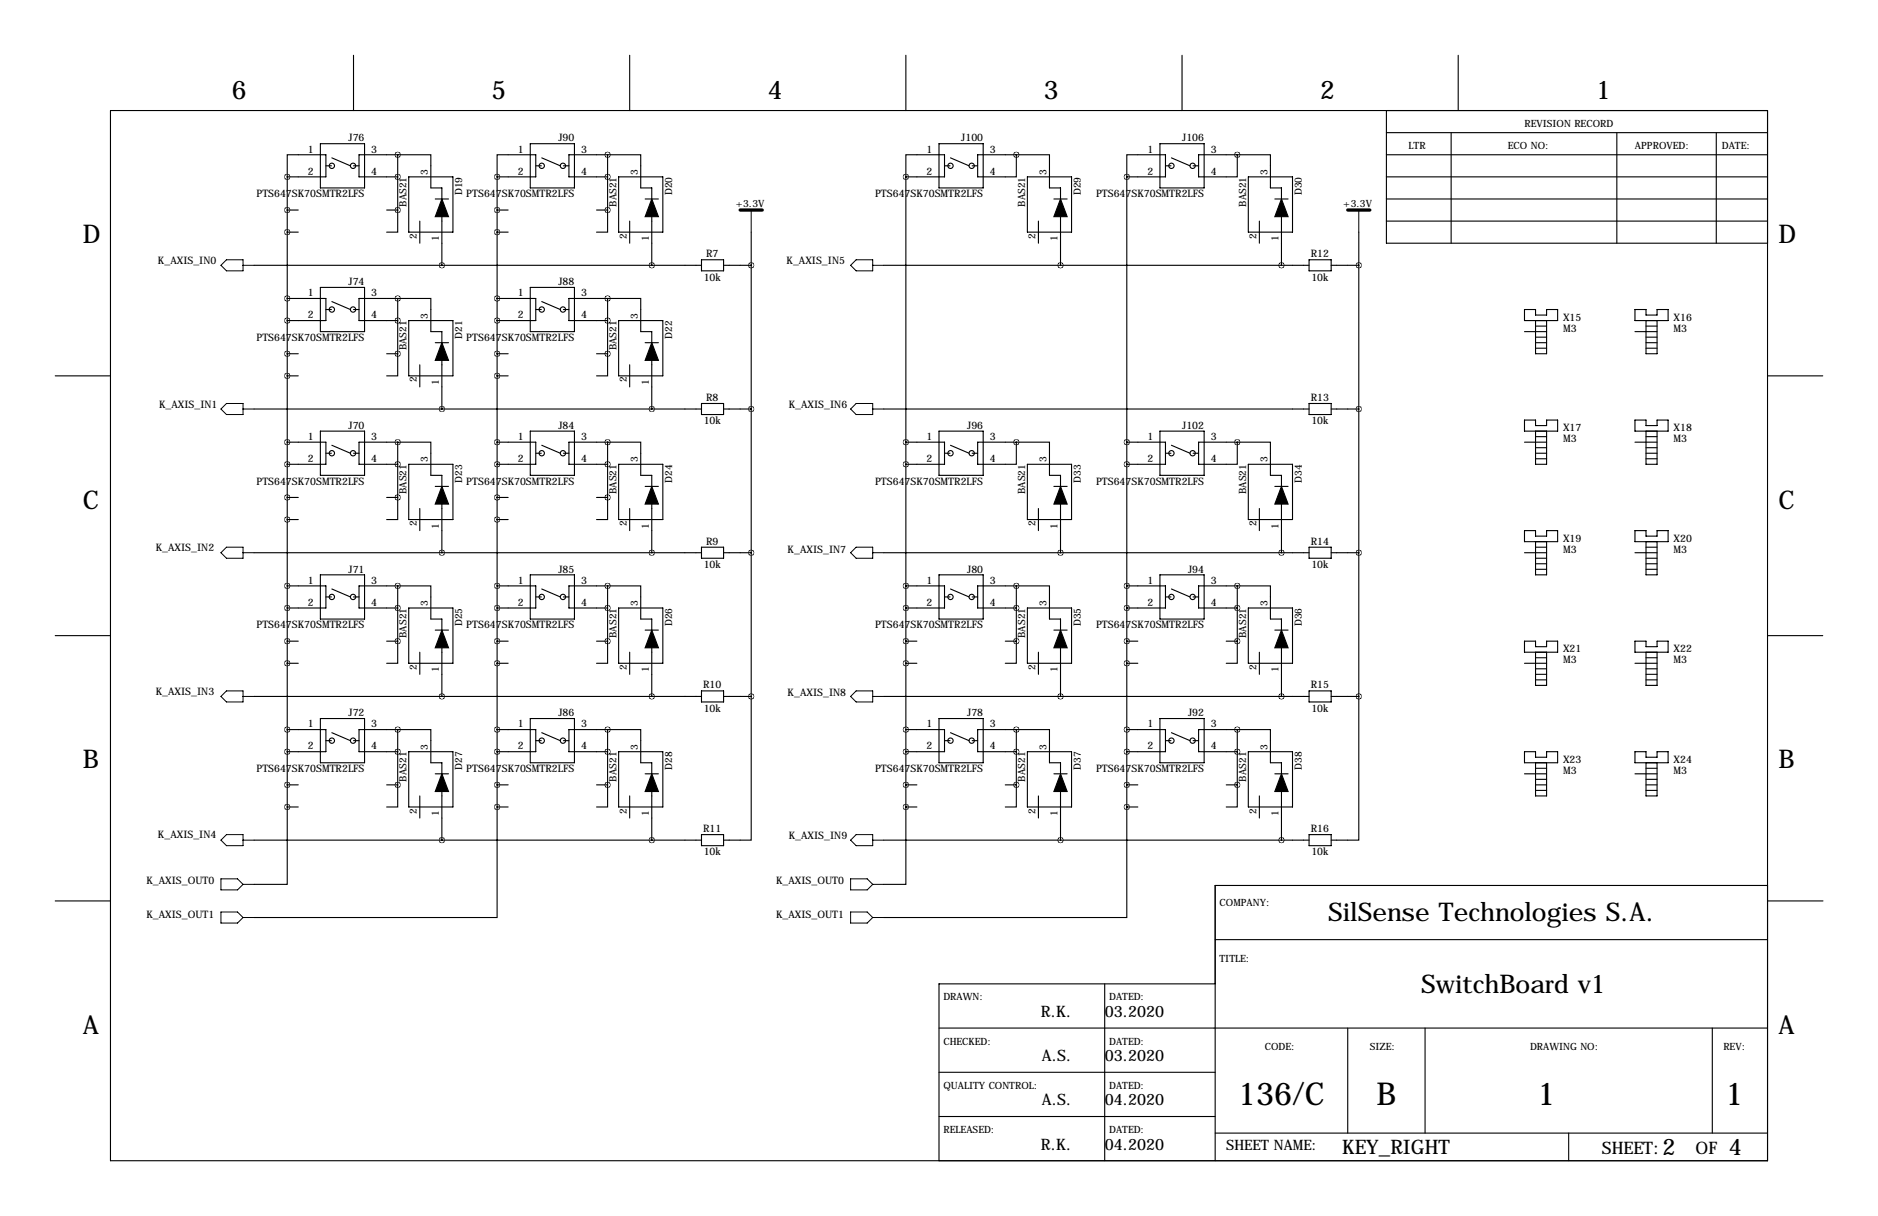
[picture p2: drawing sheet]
<svg xmlns="http://www.w3.org/2000/svg" width="432mm" height="279mm" viewBox="0 0 432 279" stroke-linecap="round" stroke-linejoin="round" font-family="sans-serif">
<g fill="none" stroke="#000" stroke-width=".25">
<path d="M81.3 12.7v12.7M144.8 12.7v12.7M208.3 12.7v12.7M271.8 12.7v12.7M335.3 12.7v12.7M25.4 25.4h381v241.3h-381zM66 35.6h8.9v5h-8.9zM73.7 33h10.1v10.2h-10.1zM74.9 38.1h1.3M76.3 36.3l4.3 1.8M81.3 38.1h1.2M91.4 35.6h7.7v7.6h2.5v2.5"/>
<path d="M91.4 35.6h-8.9v5h8.9M91.4 35.6v12.7M114.3 35.6h8.9v5h-8.9zM121.9 33h10.2v10.2h-10.2zM123.2 38.1h1.3M124.6 36.3l4.2 1.8M129.5 38.1h1.3M139.7 35.6h7.6v7.6h2.6v2.5M139.7 35.6h-8.9v5h8.9M139.7 35.6v12.7M208.3 35.6h8.9v5h-8.9zM215.9 33h10.2v10.2h-10.2z"/>
<path d="M217.2 38.1h1.2M218.5 36.3l4.3 1.8M223.5 38.1h1.3M224.8 35.6h8.9v5h-8.9zM233.7 35.6h7.6v7.6h2.5v2.5M259.1 35.6h8.9v5h-8.9zM266.7 33h10.2v10.2h-10.2zM268 38.1h1.2M269.3 36.3l4.3 1.8M274.3 38.1h1.3M275.6 35.6h8.9v5h-8.9zM284.5 35.6h7.6v7.6h2.5v2.5"/>
<path d="M318.8 30.5h87.6M318.8 35.6h87.6M318.8 25.4v30.5h87.6M333.7 30.5v25.4M371.8 30.5v25.4M394.6 30.5v25.4M66 53.3h2.6M66 48.3h2.6M66 40.6v144.8M88.9 48.3h2.5M91.4 48.3v5h-2.5M94 40.6h10.1v12.7h-10.1z"/>
<path d="M96.5 50.8v5.1M100.1 45.7h3M101.6 49.8v11.2M114.3 53.3h2.5M114.3 48.3h2.5M114.3 40.6v144.8M137.2 48.3h2.5M139.7 48.3v5h-2.5M142.2 40.6h10.2v12.7h-10.2zM144.8 50.8v5.1M148.3 45.7h3.1M149.9 49.8v11.2"/>
<path d="M161.3 59.7h5.1v2.5h-5.1zM172.7 53.3v106.7M208.3 40.6v144.8M236.2 40.6h10.2v12.7h-10.2zM238.8 50.8v5.1M242.3 45.7h3.1M243.8 49.8v11.2M259.1 40.6v144.8M287 40.6h10.2v12.7h-10.2zM289.6 50.8v5.1M293.1 45.7h3.1M294.6 49.8v11.2"/>
<path d="M301 59.7h5.1v2.5h-5.1zM312.4 53.3v106.7M318.8 45.7h87.6M318.8 50.8h87.6M318.8 40.6h87.6M58.4 61h102.9M66 68.6h8.9v5.1h-8.9M73.7 66h10.1v10.2h-10.1zM74.9 71.1h1.3M76.3 69.3l4.3 1.8M81.3 71.1h1.2M91.4 68.6h7.7v7.6h2.5v2.5"/>
<path d="M91.4 68.6h-8.9v5.1h8.9M91.4 68.6v12.7M94 73.7h10.1v12.7h-10.1zM100.1 78.7h3M114.3 68.6h8.9v5.1h-8.9M121.9 66h10.2v10.2h-10.2zM123.2 71.1h1.3M124.6 69.3l4.2 1.8M129.5 71.1h1.3M139.7 68.6h7.6v7.6h2.6v2.5M139.7 68.6h-8.9v5.1h8.9M139.7 68.6v12.7"/>
<path d="M142.2 73.7h10.2v12.7h-10.2zM148.3 78.7h3.1M166.4 61h6.3M203.2 61h97.8M306.1 61h6.3M350.5 76.2h5.1M350.5 71.1h2.6v1.3h2.5v-1.3h2.5v2.6h-7.6zM353.1 73.7v7.6h2.5v-7.6M353.1 77.5h2.5M353.1 74.9h2.5M353.1 78.7h2.5M375.9 76.2h5.1"/>
<path d="M375.9 71.1h2.6v1.3h2.5v-1.3h2.5v2.6h-7.6zM378.5 73.7v7.6h2.5v-7.6M378.5 77.5h2.5M378.5 74.9h2.5M378.5 78.7h2.5M12.7 86.4h12.7M58.4 94h102.9M66 86.4h2.6M66 81.3h2.6M73.7 99.1h10.1v10.1h-10.1zM88.9 81.3h2.5M91.4 81.3v5.1h-2.5"/>
<path d="M96.5 83.8v5.1M101.6 82.8v11.2M114.3 86.4h2.5M114.3 81.3h2.5M121.9 99.1h10.2v10.1h-10.2zM137.2 81.3h2.5M139.7 81.3v5.1h-2.5M144.8 83.8v5.1M149.9 82.8v11.2M161.3 92.7h5.1v2.5h-5.1zM166.4 94h6.3M203.2 94h97.8"/>
<path d="M215.9 99.1h10.2v10.1h-10.2zM266.7 99.1h10.2v10.1h-10.2zM301 92.7h5.1v2.5h-5.1zM306.1 94h6.3M350.5 96.5h2.6v1.3h2.5v-1.3h2.5v2.6h-7.6zM353.1 99.1v7.6h2.5v-7.6M353.1 80h2.5M375.9 96.5h2.6v1.3h2.5v-1.3h2.5v2.6h-7.6zM378.5 99.1v7.6h2.5v-7.6M378.5 80h2.5M406.4 86.4h12.7M66 101.6h8.9v5.1h-8.9"/>
<path d="M66 119.4h2.6M66 114.3h2.6M74.9 104.1h1.3M76.3 102.3l4.3 1.8M81.3 104.1h1.2M88.9 114.3h2.5M91.4 101.6h7.7v7.6h2.5v2.6M91.4 114.3v5.1h-2.5M91.4 101.6h-8.9v5.1h8.9M91.4 101.6v12.7M94 106.7h10.1v12.7h-10.1zM96.5 116.8v5.1"/>
<path d="M100.1 111.8h3M101.6 115.8v11.2M114.3 101.6h8.9v5.1h-8.9M114.3 119.4h2.5M114.3 114.3h2.5M123.2 104.1h1.3M124.6 102.3l4.2 1.8M129.5 104.1h1.3M137.2 114.3h2.5M139.7 101.6h7.6v7.6h2.6v2.6M139.7 114.3v5.1h-2.5M139.7 101.6h-8.9v5.1h8.9"/>
<path d="M139.7 101.6v12.7M142.2 106.7h10.2v12.7h-10.2zM144.8 116.8v5.1M148.3 111.8h3.1M149.9 115.8v11.2M208.3 101.6h8.9v5.1h-8.9M217.2 104.1h1.2M218.5 102.3l4.3 1.8M223.5 104.1h1.3M224.8 101.6h8.9v5.1h-8.9zM233.7 101.6h7.6v7.6h2.5v2.6M236.2 106.7h10.2v12.7h-10.2z"/>
<path d="M238.8 116.8v5.1M242.3 111.8h3.1M243.8 115.8v11.2M259.1 101.6h8.9v5.1h-8.9M268 104.1h1.2M269.3 102.3l4.3 1.8M274.3 104.1h1.3M275.6 101.6h8.9v5.1h-8.9zM284.5 101.6h7.6v7.6h2.5v2.6M287 106.7h10.2v12.7h-10.2zM289.6 116.8v5.1M293.1 111.8h3.1"/>
<path d="M294.6 115.8v11.2M350.5 101.6h5.1M353.1 104.1h2.5M353.1 102.9h2.5M353.1 100.3h2.5M353.1 105.4h2.5M375.9 101.6h5.1M378.5 104.1h2.5M378.5 102.9h2.5M378.5 100.3h2.5M378.5 105.4h2.5M58.4 127h102.9"/>
<path d="M66 134.6h8.9v5.1h-8.9M73.7 132.1h10.1v10.1h-10.1zM74.9 137.2h1.3M76.3 135.3l4.3 1.9M81.3 137.2h1.2M91.4 134.6h7.7v7.6h2.5v2.6M91.4 134.6h-8.9v5.1h8.9M91.4 134.6v12.7M94 139.7h10.1v12.7h-10.1zM114.3 134.6h8.9v5.1h-8.9M121.9 132.1h10.2v10.1h-10.2zM123.2 137.2h1.3"/>
<path d="M124.6 135.3l4.2 1.9M129.5 137.2h1.3M139.7 134.6h7.6v7.6h2.6v2.6M139.7 134.6h-8.9v5.1h8.9M139.7 134.6v12.7M142.2 139.7h10.2v12.7h-10.2zM161.3 125.7h5.1v2.6h-5.1zM166.4 127h6.3M203.2 127h97.8M208.3 134.6h8.9v5.1h-8.9M215.9 132.1h10.2v10.1h-10.2zM217.2 137.2h1.2"/>
<path d="M218.5 135.3l4.3 1.9M223.5 137.2h1.3M233.7 134.6h7.6v7.6h2.5v2.6M233.7 134.6h-8.9v5.1h8.9M233.7 134.6v12.7M236.2 139.7h10.2v12.7h-10.2zM259.1 134.6h8.9v5.1h-8.9M266.7 132.1h10.2v10.1h-10.2zM268 137.2h1.2M269.3 135.3l4.3 1.9M274.3 137.2h1.3M284.5 134.6h7.6v7.6h2.5v2.6"/>
<path d="M284.5 134.6h-8.9v5.1h8.9M284.5 134.6v12.7M287 139.7h10.2v12.7h-10.2zM301 125.7h5.1v2.6h-5.1zM306.1 127h6.3M350.5 121.9h2.6v1.3h2.5v-1.3h2.5v2.6h-7.6zM350.5 127h5.1M353.1 124.5v7.6h2.5v-7.6M353.1 128.3h2.5M353.1 125.7h2.5M353.1 129.5h2.5M353.1 130.8h2.5"/>
<path d="M375.9 121.9h2.6v1.3h2.5v-1.3h2.5v2.6h-7.6zM375.9 127h5.1M378.5 124.5v7.6h2.5v-7.6M378.5 128.3h2.5M378.5 125.7h2.5M378.5 129.5h2.5M378.5 130.8h2.5M12.7 146h12.7M66 152.4h2.6M66 147.3h2.6M88.9 147.3h2.5M91.4 147.3v5.1h-2.5"/>
<path d="M96.5 149.9v5M100.1 144.8h3M101.6 148.8v11.2M114.3 152.4h2.5M114.3 147.3h2.5M137.2 147.3h2.5M139.7 147.3v5.1h-2.5M144.8 149.9v5M148.3 144.8h3.1M149.9 148.8v11.2M161.3 158.8h5.1v2.5h-5.1zM208.3 152.4h2.5"/>
<path d="M208.3 147.3h2.5M231.1 147.3h2.6M233.7 147.3v5.1h-2.6M238.8 149.9v5M242.3 144.8h3.1M243.8 148.8v11.2M259.1 152.4h2.5M259.1 147.3h2.5M281.9 147.3h2.6M284.5 147.3v5.1h-2.6M289.6 149.9v5M293.1 144.8h3.1"/>
<path d="M294.6 148.8v11.2M301 158.8h5.1v2.5h-5.1zM350.5 147.3h2.6v1.3h2.5v-1.3h2.5v2.6h-7.6zM350.5 152.4h5.1M353.1 149.9v7.6h2.5v-7.6M353.1 153.7h2.5M353.1 151.1h2.5M353.1 154.9h2.5M353.1 156.2h2.5M375.9 147.3h2.6v1.3h2.5v-1.3h2.5v2.6h-7.6zM375.9 152.4h5.1M378.5 149.9v7.6h2.5v-7.6"/>
<path d="M378.5 153.7h2.5M378.5 151.1h2.5M378.5 154.9h2.5M378.5 156.2h2.5M406.4 146h12.7M58.4 160h102.9M66 167.6h8.9v5.1h-8.9M73.7 165.1h10.1v10.2h-10.1zM74.9 170.2h1.3M76.3 168.4l4.3 1.8M81.3 170.2h1.2M91.4 167.6h7.7v7.7h2.5v2.5"/>
<path d="M91.4 167.6h-8.9v5.1h8.9M91.4 167.6v12.7M94 172.7h10.1v12.7h-10.1zM100.1 177.8h3M114.3 167.6h8.9v5.1h-8.9M121.9 165.1h10.2v10.2h-10.2zM123.2 170.2h1.3M124.6 168.4l4.2 1.8M129.5 170.2h1.3M139.7 167.6h7.6v7.7h2.6v2.5M139.7 167.6h-8.9v5.1h8.9M139.7 167.6v12.7"/>
<path d="M142.2 172.7h10.2v12.7h-10.2zM148.3 177.8h3.1M166.4 160h6.3M172.7 160v33h-6.3M203.2 160h97.8M208.3 167.6h8.9v5.1h-8.9M215.9 165.1h10.2v10.2h-10.2zM217.2 170.2h1.2M218.5 168.4l4.3 1.8M223.5 170.2h1.3M233.7 167.6h7.6v7.7h2.5v2.5M233.7 167.6h-8.9v5.1h8.9"/>
<path d="M233.7 167.6v12.7M236.2 172.7h10.2v12.7h-10.2zM242.3 177.8h3.1M259.1 167.6h8.9v5.1h-8.9M266.7 165.1h10.2v10.2h-10.2zM268 170.2h1.2M269.3 168.4l4.3 1.8M274.3 170.2h1.3M284.5 167.6h7.6v7.7h2.5v2.5M284.5 167.6h-8.9v5.1h8.9M284.5 167.6v12.7M287 172.7h10.2v12.7h-10.2z"/>
<path d="M293.1 177.8h3.1M306.1 160h6.3M312.4 160v33h-6.3M350.5 172.7h2.6v1.3h2.5v-1.3h2.5v2.6h-7.6zM350.5 177.8h5.1M353.1 175.3v7.6h2.5v-7.6M353.1 179.1h2.5M353.1 176.5h2.5M375.9 172.7h2.6v1.3h2.5v-1.3h2.5v2.6h-7.6zM375.9 177.8h5.1M378.5 175.3v7.6h2.5v-7.6M378.5 179.1h2.5"/>
<path d="M378.5 176.5h2.5M58.4 193h102.9M66 185.4v17.8h-7.6M66 180.3h2.6M66 185.4h2.6M88.9 180.3h2.5M91.4 180.3v5.1h-2.5M96.5 182.9v5.1M101.6 181.9v11.1M114.3 185.4v25.4h-55.9M114.3 180.3h2.5M114.3 185.4h2.5"/>
<path d="M137.2 180.3h2.5M139.7 180.3v5.1h-2.5M144.8 182.9v5.1M149.9 181.9v11.1M161.3 191.8h5.1v2.5h-5.1zM203.2 193h97.8M208.3 185.4v17.8h-5.1M208.3 180.3h2.5M208.3 185.4h2.5M231.1 180.3h2.6M233.7 180.3v5.1h-2.6M238.8 182.9v5.1"/>
<path d="M243.8 181.9v11.1M259.1 185.4v25.4h-55.9M259.1 180.3h2.5M259.1 185.4h2.5M281.9 180.3h2.6M284.5 180.3v5.1h-2.6M289.6 182.9v5.1M294.6 181.9v11.1M301 191.8h5.1v2.5h-5.1zM353.1 180.3h2.5M353.1 181.6h2.5M378.5 180.3h2.5"/>
<path d="M378.5 181.6h2.5M12.7 207h12.7M279.4 215.9h127M406.4 203.5h-127v63.2M406.5 207h12.7M215.9 236.2h190.5M254 226.1v40.6M279.4 226.1h-63.5v40.6M309.9 236.2v24.1M327.7 236.2v24.1M393.7 236.2v24.1M215.9 246.4h63.5"/>
<path d="M215.9 256.5h63.5M279.4 260.3h127M360.7 260.3v6.4"/>
<circle cx="76.3" cy="38.1" r=".61"/>
<circle cx="81.2" cy="38.1" r=".61"/>
<circle cx="124.6" cy="38.1" r=".61"/>
<circle cx="129.4" cy="38.1" r=".61"/>
<circle cx="218.5" cy="38.1" r=".61"/>
<circle cx="223.4" cy="38.1" r=".61"/>
<circle cx="269.3" cy="38.1" r=".61"/>
<circle cx="274.2" cy="38.1" r=".61"/>
<circle cx="76.3" cy="71.1" r=".61"/>
<circle cx="81.2" cy="71.1" r=".61"/>
<circle cx="124.6" cy="71.1" r=".61"/>
<circle cx="129.4" cy="71.1" r=".61"/>
<circle cx="76.3" cy="104.1" r=".61"/>
<circle cx="81.2" cy="104.1" r=".61"/>
<circle cx="124.6" cy="104.1" r=".61"/>
<circle cx="129.4" cy="104.1" r=".61"/>
<circle cx="218.5" cy="104.1" r=".61"/>
<circle cx="223.4" cy="104.1" r=".61"/>
<circle cx="269.3" cy="104.1" r=".61"/>
<circle cx="274.2" cy="104.1" r=".61"/>
<circle cx="76.3" cy="137.2" r=".61"/>
<circle cx="81.2" cy="137.2" r=".61"/>
<circle cx="124.6" cy="137.2" r=".61"/>
<circle cx="129.4" cy="137.2" r=".61"/>
<circle cx="218.5" cy="137.2" r=".61"/>
<circle cx="223.4" cy="137.2" r=".61"/>
<circle cx="269.3" cy="137.2" r=".61"/>
<circle cx="274.2" cy="137.2" r=".61"/>
<circle cx="76.3" cy="170.2" r=".61"/>
<circle cx="81.2" cy="170.2" r=".61"/>
<circle cx="124.6" cy="170.2" r=".61"/>
<circle cx="129.4" cy="170.2" r=".61"/>
<circle cx="218.5" cy="170.2" r=".61"/>
<circle cx="223.4" cy="170.2" r=".61"/>
<circle cx="269.3" cy="170.2" r=".61"/>
<circle cx="274.2" cy="170.2" r=".61"/>
</g>
<g fill="#000" stroke="#000" stroke-width=".25">
<path d="M101.6 45.7l1.5 4.1h-3zM149.9 45.7l1.5 4.1h-3.1zM243.8 45.7l1.6 4.1h-3.1zM294.6 45.7l1.6 4.1h-3.1zM101.6 78.7l1.5 4.1h-3zM149.9 78.7l1.5 4.1h-3.1zM101.6 111.8l1.5 4h-3zM149.9 111.8l1.5 4h-3.1zM243.8 111.8l1.6 4h-3.1zM294.6 111.8l1.6 4h-3.1zM101.6 144.8l1.5 4h-3zM149.9 144.8l1.5 4h-3.1z"/>
<path d="M243.8 144.8l1.6 4h-3.1zM294.6 144.8l1.6 4h-3.1zM101.6 177.8l1.5 4.1h-3zM149.9 177.8l1.5 4.1h-3.1zM243.8 177.8l1.6 4.1h-3.1zM294.6 177.8l1.6 4.1h-3.1z"/>
</g>
<g fill="none" stroke="#000" stroke-width=".23">
<path d="M172.7 48.3v5M196.8 59.7h3.9v2.5h-3.9l-1.2-1.2zM312.4 48.3v5M50.8 61l1.3-1.3h3.8v2.5h-3.8zM55.9 61h2.5M200.7 61h2.5M52.1 92.7h3.8v2.5h-3.8l-1.3-1.2zM55.9 94h2.5M196.8 92.7h3.9v2.5h-3.9l-1.2-1.2zM200.7 94h2.5M52.1 125.7h3.8v2.6h-3.8l-1.3-1.3zM55.9 127h2.5"/>
<path d="M196.8 125.7h3.9v2.6h-3.9l-1.2-1.3zM200.7 127h2.5M196.8 158.8h3.9v2.5h-3.9l-1.2-1.3zM50.8 160l1.3-1.2h3.8v2.5h-3.8zM55.9 160h2.5M200.7 160h2.5M50.8 193l1.3-1.2h3.8v2.5h-3.8zM55.9 193h2.5M196.8 191.8h3.9v2.5h-3.9l-1.2-1.3zM200.7 193h2.5M50.8 201.9h3.8l1.3 1.3-1.3 1.3h-3.8zM50.8 209.5h3.8l1.3 1.3-1.3 1.3h-3.8z"/>
<path d="M55.9 203.2h2.5M55.9 210.8h2.5M195.6 201.9h3.8l1.3 1.3-1.3 1.3h-3.8zM195.6 209.5h3.8l1.3 1.3-1.3 1.3h-3.8zM200.7 203.2h2.5M200.7 210.8h2.5"/>
</g>
<path d="M170.2 48.3h5.1M309.9 48.3h5.1" fill="none" stroke="#000" stroke-width=".76"/>
<path d="M91.4 35.6a.05 .05 0 0 0 .1 0 .05 .05 0 0 0-.1 0zM91.4 40.6a.05 .05 0 0 0 .1 0 .05 .05 0 0 0-.1 0zM91.4 48.3a.05 .05 0 0 0 .1 0 .05 .05 0 0 0-.1 0zM149.8 61a.05 .05 0 0 0 .1 0 .05 .05 0 0 0-.1 0zM66 68.6a.05 .05 0 0 0 .1 0 .05 .05 0 0 0-.1 0zM66 73.7a.05 .05 0 0 0 .1 0 .05 .05 0 0 0-.1 0zM66 81.3a.05 .05 0 0 0 .1 0 .05 .05 0 0 0-.1 0zM66 86.4a.05 .05 0 0 0 .1 0 .05 .05 0 0 0-.1 0zM66 101.6a.05 .05 0 0 0 .1 0 .05 .05 0 0 0-.1 0zM66 106.7a.05 .05 0 0 0 .1 0 .05 .05 0 0 0-.1 0zM66 114.3a.05 .05 0 0 0 .1 0 .05 .05 0 0 0-.1 0zM66 119.4a.05 .05 0 0 0 .1 0 .05 .05 0 0 0-.1 0zM149.8 94a.05 .05 0 0 0 .1 0 .05 .05 0 0 0-.1 0zM91.4 68.6a.05 .05 0 0 0 .1 0 .05 .05 0 0 0-.1 0zM91.4 73.7a.05 .05 0 0 0 .1 0 .05 .05 0 0 0-.1 0zM91.4 81.3a.05 .05 0 0 0 .1 0 .05 .05 0 0 0-.1 0zM91.4 101.6a.05 .05 0 0 0 .1 0 .05 .05 0 0 0-.1 0zM91.4 106.7a.05 .05 0 0 0 .1 0 .05 .05 0 0 0-.1 0zM91.4 114.3a.05 .05 0 0 0 .1 0 .05 .05 0 0 0-.1 0zM66 134.6a.05 .05 0 0 0 .1 0 .05 .05 0 0 0-.1 0zM66 139.7a.05 .05 0 0 0 .1 0 .05 .05 0 0 0-.1 0zM66 147.3a.05 .05 0 0 0 .1 0 .05 .05 0 0 0-.1 0zM66 152.4a.05 .05 0 0 0 .1 0 .05 .05 0 0 0-.1 0zM66 167.6a.05 .05 0 0 0 .1 0 .05 .05 0 0 0-.1 0zM66 172.7a.05 .05 0 0 0 .1 0 .05 .05 0 0 0-.1 0zM66 180.3a.05 .05 0 0 0 .1 0 .05 .05 0 0 0-.1 0zM66 185.4a.05 .05 0 0 0 .1 0 .05 .05 0 0 0-.1 0zM91.4 134.6a.05 .05 0 0 0 .1 0 .05 .05 0 0 0-.1 0zM91.4 139.7a.05 .05 0 0 0 .1 0 .05 .05 0 0 0-.1 0zM91.4 147.3a.05 .05 0 0 0 .1 0 .05 .05 0 0 0-.1 0zM91.4 167.6a.05 .05 0 0 0 .1 0 .05 .05 0 0 0-.1 0zM91.4 172.7a.05 .05 0 0 0 .1 0 .05 .05 0 0 0-.1 0zM91.4 180.3a.05 .05 0 0 0 .1 0 .05 .05 0 0 0-.1 0zM172.7 94a.05 .05 0 0 0 .1 0 .05 .05 0 0 0-.1 0zM172.7 127a.05 .05 0 0 0 .1 0 .05 .05 0 0 0-.1 0zM149.8 127a.05 .05 0 0 0 .1 0 .05 .05 0 0 0-.1 0zM149.8 160a.05 .05 0 0 0 .1 0 .05 .05 0 0 0-.1 0zM172.7 160a.05 .05 0 0 0 .1 0 .05 .05 0 0 0-.1 0zM149.8 193a.05 .05 0 0 0 .1 0 .05 .05 0 0 0-.1 0zM233.6 35.6a.05 .05 0 0 0 .1 0 .05 .05 0 0 0-.1 0zM284.4 35.6a.05 .05 0 0 0 .1 0 .05 .05 0 0 0-.1 0zM243.8 61a.05 .05 0 0 0 .1 0 .05 .05 0 0 0-.1 0zM294.6 61a.05 .05 0 0 0 .1 0 .05 .05 0 0 0-.1 0zM208.2 40.6a.05 .05 0 0 0 .1 0 .05 .05 0 0 0-.1 0zM208.2 101.6a.05 .05 0 0 0 .1 0 .05 .05 0 0 0-.1 0zM208.2 106.7a.05 .05 0 0 0 .1 0 .05 .05 0 0 0-.1 0zM233.6 101.6a.05 .05 0 0 0 .1 0 .05 .05 0 0 0-.1 0zM259 101.6a.05 .05 0 0 0 .1 0 .05 .05 0 0 0-.1 0zM259 106.7a.05 .05 0 0 0 .1 0 .05 .05 0 0 0-.1 0zM284.4 101.6a.05 .05 0 0 0 .1 0 .05 .05 0 0 0-.1 0zM312.4 94a.05 .05 0 0 0 .1 0 .05 .05 0 0 0-.1 0zM243.8 127a.05 .05 0 0 0 .1 0 .05 .05 0 0 0-.1 0zM294.6 127a.05 .05 0 0 0 .1 0 .05 .05 0 0 0-.1 0zM208.2 134.6a.05 .05 0 0 0 .1 0 .05 .05 0 0 0-.1 0zM208.2 139.7a.05 .05 0 0 0 .1 0 .05 .05 0 0 0-.1 0zM208.2 147.3a.05 .05 0 0 0 .1 0 .05 .05 0 0 0-.1 0zM208.2 152.4a.05 .05 0 0 0 .1 0 .05 .05 0 0 0-.1 0zM233.6 134.6a.05 .05 0 0 0 .1 0 .05 .05 0 0 0-.1 0zM233.6 139.7a.05 .05 0 0 0 .1 0 .05 .05 0 0 0-.1 0zM233.6 147.3a.05 .05 0 0 0 .1 0 .05 .05 0 0 0-.1 0zM259 134.6a.05 .05 0 0 0 .1 0 .05 .05 0 0 0-.1 0zM259 139.7a.05 .05 0 0 0 .1 0 .05 .05 0 0 0-.1 0zM259 147.3a.05 .05 0 0 0 .1 0 .05 .05 0 0 0-.1 0zM259 152.4a.05 .05 0 0 0 .1 0 .05 .05 0 0 0-.1 0zM284.4 134.6a.05 .05 0 0 0 .1 0 .05 .05 0 0 0-.1 0zM284.4 139.7a.05 .05 0 0 0 .1 0 .05 .05 0 0 0-.1 0zM284.4 147.3a.05 .05 0 0 0 .1 0 .05 .05 0 0 0-.1 0zM312.4 127a.05 .05 0 0 0 .1 0 .05 .05 0 0 0-.1 0zM243.8 160a.05 .05 0 0 0 .1 0 .05 .05 0 0 0-.1 0zM294.6 160a.05 .05 0 0 0 .1 0 .05 .05 0 0 0-.1 0zM312.4 160a.05 .05 0 0 0 .1 0 .05 .05 0 0 0-.1 0zM208.2 167.6a.05 .05 0 0 0 .1 0 .05 .05 0 0 0-.1 0zM208.2 172.7a.05 .05 0 0 0 .1 0 .05 .05 0 0 0-.1 0zM208.2 180.3a.05 .05 0 0 0 .1 0 .05 .05 0 0 0-.1 0zM208.2 185.4a.05 .05 0 0 0 .1 0 .05 .05 0 0 0-.1 0zM233.6 167.6a.05 .05 0 0 0 .1 0 .05 .05 0 0 0-.1 0zM233.6 172.7a.05 .05 0 0 0 .1 0 .05 .05 0 0 0-.1 0zM233.6 180.3a.05 .05 0 0 0 .1 0 .05 .05 0 0 0-.1 0zM243.8 193a.05 .05 0 0 0 .1 0 .05 .05 0 0 0-.1 0zM259 167.6a.05 .05 0 0 0 .1 0 .05 .05 0 0 0-.1 0zM259 172.7a.05 .05 0 0 0 .1 0 .05 .05 0 0 0-.1 0zM259 180.3a.05 .05 0 0 0 .1 0 .05 .05 0 0 0-.1 0zM259 185.4a.05 .05 0 0 0 .1 0 .05 .05 0 0 0-.1 0zM284.4 167.6a.05 .05 0 0 0 .1 0 .05 .05 0 0 0-.1 0zM284.4 172.7a.05 .05 0 0 0 .1 0 .05 .05 0 0 0-.1 0zM284.4 180.3a.05 .05 0 0 0 .1 0 .05 .05 0 0 0-.1 0zM172.7 61a.05 .05 0 0 0 .1 0 .05 .05 0 0 0-.1 0zM312.4 61a.05 .05 0 0 0 .1 0 .05 .05 0 0 0-.1 0zM259 40.6a.05 .05 0 0 0 .1 0 .05 .05 0 0 0-.1 0zM66 40.6a.05 .05 0 0 0 .1 0 .05 .05 0 0 0-.1 0zM66 48.3a.05 .05 0 0 0 .1 0 .05 .05 0 0 0-.1 0zM66 53.3a.05 .05 0 0 0 .1 0 .05 .05 0 0 0-.1 0zM294.6 193a.05 .05 0 0 0 .1 0 .05 .05 0 0 0-.1 0z" fill="#000" stroke="#000" stroke-width="1.3"/>
<g font-size="7.3">
<text x="284.7" y="254">136/C</text>
<text x="316.5" y="254">B</text>
<text x="353.5" y="254">1</text>
<text x="396.7" y="254">1</text>
</g>
<g font-size="5.9">
<text x="53.3" y="22.9">6</text>
<text x="113" y="22.9">5</text>
<text x="176.5" y="22.9">4</text>
<text x="240" y="22.9">3</text>
<text x="303.5" y="22.9">2</text>
<text x="367" y="22.9">1</text>
<text x="19" y="55.9">D</text>
<text x="408.9" y="55.9">D</text>
<text x="19" y="116.8">C</text>
<text x="408.9" y="116.8">C</text>
<text x="19" y="176.5">B</text>
<text x="408.9" y="176.5">B</text>
<text x="305.4" y="211.6">SilSense Technologies S.A.</text>
<text x="326.8" y="228.1">SwitchBoard v1</text>
<text x="19" y="237.5">A</text>
<text x="408.9" y="237.5">A</text>
</g>
<g font-size="5.3">
<text x="382.3" y="265.5">2</text>
<text x="397.5" y="265.5">4</text>
</g>
<text font-size="4.6" x="308.6" y="265.3">KEY_RIGHT</text>
<g font-size="4">
<text x="368.3" y="265">SHEET:</text>
<text x="389.9" y="265">OF</text>
</g>
<g font-size="3.6">
<text x="239.3" y="233.7">R.K.</text>
<text x="254" y="233.7">03.2020</text>
<text x="239.5" y="243.8">A.S.</text>
<text x="254" y="243.8">03.2020</text>
<text x="239.5" y="254">A.S.</text>
<text x="254" y="254">04.2020</text>
<text x="239.3" y="264.2">R.K.</text>
<text x="254" y="264.2">04.2020</text>
</g>
<text font-size="3.3" x="281.9" y="264.2">SHEET NAME:</text>
<g font-size="2.4">
<text x="70.8" y="35.1">1</text>
<text x="80.2" y="32.5">J76</text>
<text x="85.3" y="35.1">3</text>
<text x="119" y="35.1">1</text>
<text x="128.4" y="32.5">J90</text>
<text x="133.6" y="35.1">3</text>
<text x="213" y="35.1">1</text>
<text x="221" y="32.5">J100</text>
<text x="227.6" y="35.1">3</text>
<text x="263.8" y="35.1">1</text>
<text x="271.8" y="32.5">J106</text>
<text x="278.4" y="35.1">3</text>
<text x="70.8" y="40.1">2</text>
<text x="85.3" y="40.1">4</text>
<text x="119" y="40.1">2</text>
<text x="133.6" y="40.1">4</text>
<text x="213" y="40.1">2</text>
<text x="227.6" y="40.1">4</text>
<text x="263.8" y="40.1">2</text>
<text x="278.4" y="40.1">4</text>
<text x="59" y="45.3">PTS647SK70SMTR2LFS</text>
<text x="107.2" y="45.3">PTS647SK70SMTR2LFS</text>
<text x="201.2" y="45.3">PTS647SK70SMTR2LFS</text>
<text x="252" y="45.3">PTS647SK70SMTR2LFS</text>
<text x="162.4" y="59.1">R7</text>
<text x="301.4" y="59.1">R12</text>
<text x="36.3" y="60.7">K_AXIS_IN0</text>
<text x="80.2" y="65.5">J74</text>
<text x="128.4" y="65.5">J88</text>
<text x="161.8" y="64.5">10k</text>
<text x="180.8" y="60.7">K_AXIS_IN5</text>
<text x="301.5" y="64.5">10k</text>
<text x="70.8" y="68.1">1</text>
<text x="85.3" y="68.1">3</text>
<text x="119" y="68.1">1</text>
<text x="133.6" y="68.1">3</text>
<text x="70.8" y="73.2">2</text>
<text x="85.3" y="73.2">4</text>
<text x="119" y="73.2">2</text>
<text x="133.6" y="73.2">4</text>
<text x="359.4" y="73.7">X15</text>
<text x="359.4" y="76.2">M3</text>
<text x="384.8" y="73.7">X16</text>
<text x="384.8" y="76.2">M3</text>
<text x="59" y="78.4">PTS647SK70SMTR2LFS</text>
<text x="107.2" y="78.4">PTS647SK70SMTR2LFS</text>
<text x="36.6" y="93.7">K_AXIS_IN1</text>
<text x="162.4" y="92.2">R8</text>
<text x="181.4" y="93.7">K_AXIS_IN6</text>
<text x="301.4" y="92.2">R13</text>
<text x="70.8" y="101.1">1</text>
<text x="80.2" y="98.6">J70</text>
<text x="85.3" y="101.1">3</text>
<text x="119" y="101.1">1</text>
<text x="128.4" y="98.6">J84</text>
<text x="133.6" y="101.1">3</text>
<text x="161.8" y="97.5">10k</text>
<text x="213" y="101.1">1</text>
<text x="222.4" y="98.6">J96</text>
<text x="227.6" y="101.1">3</text>
<text x="263.8" y="101.1">1</text>
<text x="271.8" y="98.6">J102</text>
<text x="278.4" y="101.1">3</text>
<text x="301.5" y="97.5">10k</text>
<text x="359.4" y="99.1">X17</text>
<text x="359.4" y="101.6">M3</text>
<text x="384.8" y="99.1">X18</text>
<text x="384.8" y="101.6">M3</text>
<text x="70.8" y="106.2">2</text>
<text x="85.3" y="106.2">4</text>
<text x="119" y="106.2">2</text>
<text x="133.6" y="106.2">4</text>
<text x="213" y="106.2">2</text>
<text x="227.6" y="106.2">4</text>
<text x="263.8" y="106.2">2</text>
<text x="278.4" y="106.2">4</text>
<text x="59" y="111.4">PTS647SK70SMTR2LFS</text>
<text x="107.2" y="111.4">PTS647SK70SMTR2LFS</text>
<text x="201.2" y="111.4">PTS647SK70SMTR2LFS</text>
<text x="252" y="111.4">PTS647SK70SMTR2LFS</text>
<text x="162.4" y="125.2">R9</text>
<text x="301.4" y="125.2">R14</text>
<text x="359.4" y="124.5">X19</text>
<text x="384.8" y="124.5">X20</text>
<text x="35.8" y="126.5">K_AXIS_IN2</text>
<text x="80.2" y="131.6">J71</text>
<text x="128.4" y="131.6">J85</text>
<text x="161.8" y="130.5">10k</text>
<text x="181.1" y="127">K_AXIS_IN7</text>
<text x="222.4" y="131.6">J80</text>
<text x="273.2" y="131.6">J94</text>
<text x="301.5" y="130.5">10k</text>
<text x="359.4" y="127">M3</text>
<text x="384.8" y="127">M3</text>
<text x="70.8" y="134.1">1</text>
<text x="85.3" y="134.1">3</text>
<text x="119" y="134.1">1</text>
<text x="133.6" y="134.1">3</text>
<text x="213" y="134.1">1</text>
<text x="227.6" y="134.1">3</text>
<text x="263.8" y="134.1">1</text>
<text x="278.4" y="134.1">3</text>
<text x="70.8" y="139.2">2</text>
<text x="85.3" y="139.2">4</text>
<text x="119" y="139.2">2</text>
<text x="133.6" y="139.2">4</text>
<text x="213" y="139.2">2</text>
<text x="227.6" y="139.2">4</text>
<text x="263.8" y="139.2">2</text>
<text x="278.4" y="139.2">4</text>
<text x="59" y="144.4">PTS647SK70SMTR2LFS</text>
<text x="107.2" y="144.4">PTS647SK70SMTR2LFS</text>
<text x="201.2" y="144.4">PTS647SK70SMTR2LFS</text>
<text x="252" y="144.4">PTS647SK70SMTR2LFS</text>
<text x="359.4" y="149.9">X21</text>
<text x="384.8" y="149.9">X22</text>
<text x="359.4" y="152.4">M3</text>
<text x="384.8" y="152.4">M3</text>
<text x="35.8" y="159.8">K_AXIS_IN3</text>
<text x="161.7" y="158.2">R10</text>
<text x="181.1" y="160">K_AXIS_IN8</text>
<text x="301.4" y="158.2">R15</text>
<text x="70.8" y="167.1">1</text>
<text x="80.2" y="164.6">J72</text>
<text x="85.3" y="167.1">3</text>
<text x="119" y="167.1">1</text>
<text x="128.4" y="164.6">J86</text>
<text x="133.6" y="167.1">3</text>
<text x="161.8" y="163.5">10k</text>
<text x="213" y="167.1">1</text>
<text x="222.4" y="164.6">J78</text>
<text x="227.6" y="167.1">3</text>
<text x="263.8" y="167.1">1</text>
<text x="273.2" y="164.6">J92</text>
<text x="278.4" y="167.1">3</text>
<text x="301.5" y="163.5">10k</text>
<text x="70.8" y="172.2">2</text>
<text x="85.3" y="172.2">4</text>
<text x="119" y="172.2">2</text>
<text x="133.6" y="172.2">4</text>
<text x="213" y="172.2">2</text>
<text x="227.6" y="172.2">4</text>
<text x="263.8" y="172.2">2</text>
<text x="278.4" y="172.2">4</text>
<text x="59" y="177.4">PTS647SK70SMTR2LFS</text>
<text x="107.2" y="177.4">PTS647SK70SMTR2LFS</text>
<text x="201.2" y="177.4">PTS647SK70SMTR2LFS</text>
<text x="252" y="177.4">PTS647SK70SMTR2LFS</text>
<text x="359.4" y="175.3">X23</text>
<text x="359.4" y="177.8">M3</text>
<text x="384.8" y="175.3">X24</text>
<text x="384.8" y="177.8">M3</text>
<text x="161.7" y="191.2">R11</text>
<text x="301.4" y="191.2">R16</text>
<text x="36.3" y="192.5">K_AXIS_IN4</text>
<text x="161.8" y="196.5">10k</text>
<text x="181.4" y="192.8">K_AXIS_IN9</text>
<text x="301.5" y="196.5">10k</text>
<text x="33.7" y="203.2">K_AXIS_OUT0</text>
<text x="178.4" y="203.2">K_AXIS_OUT0</text>
<text x="33.7" y="210.8">K_AXIS_OUT1</text>
<text x="178.4" y="210.8">K_AXIS_OUT1</text>
</g>
<g font-size="2.3">
<text x="350.5" y="29.2">REVISION RECORD</text>
<text x="323.8" y="34.3">LTR</text>
<text x="346.7" y="34.3">ECO NO:</text>
<text x="375.9" y="34.3">APPROVED:</text>
<text x="395.9" y="34.3">DATE:</text>
<text x="98.4" y="40.2" transform="rotate(-90 98.4 40.2)">3</text>
<text x="146.6" y="40.2" transform="rotate(-90 146.6 40.2)">3</text>
<text x="240.6" y="40.2" transform="rotate(-90 240.6 40.2)">3</text>
<text x="291.4" y="40.2" transform="rotate(-90 291.4 40.2)">3</text>
<text x="93.5" y="47.5" transform="rotate(-90 93.5 47.5)">BAS21</text>
<text x="106.3" y="44.9" transform="rotate(-90 106.3 44.9)">D19</text>
<text x="141.7" y="47.5" transform="rotate(-90 141.7 47.5)">BAS21</text>
<text x="154.5" y="44.9" transform="rotate(-90 154.5 44.9)">D20</text>
<text x="169.2" y="47.5">+3.3V</text>
<text x="235.7" y="47.5" transform="rotate(-90 235.7 47.5)">BAS21</text>
<text x="248.5" y="44.9" transform="rotate(-90 248.5 44.9)">D29</text>
<text x="286.5" y="47.5" transform="rotate(-90 286.5 47.5)">BAS21</text>
<text x="299.3" y="44.9" transform="rotate(-90 299.3 44.9)">D30</text>
<text x="308.9" y="47.5">+3.3V</text>
<text x="95.8" y="54.9" transform="rotate(-90 95.8 54.9)">2</text>
<text x="100.9" y="55.4" transform="rotate(-90 100.9 55.4)">1</text>
<text x="144.1" y="54.9" transform="rotate(-90 144.1 54.9)">2</text>
<text x="149.2" y="55.4" transform="rotate(-90 149.2 55.4)">1</text>
<text x="238.1" y="54.9" transform="rotate(-90 238.1 54.9)">2</text>
<text x="243.2" y="55.4" transform="rotate(-90 243.2 55.4)">1</text>
<text x="288.9" y="54.9" transform="rotate(-90 288.9 54.9)">2</text>
<text x="294" y="55.4" transform="rotate(-90 294 55.4)">1</text>
<text x="98.4" y="73.2" transform="rotate(-90 98.4 73.2)">3</text>
<text x="106.3" y="77.9" transform="rotate(-90 106.3 77.9)">D21</text>
<text x="146.6" y="73.2" transform="rotate(-90 146.6 73.2)">3</text>
<text x="154.5" y="77.9" transform="rotate(-90 154.5 77.9)">D22</text>
<text x="93.5" y="80.5" transform="rotate(-90 93.5 80.5)">BAS21</text>
<text x="141.7" y="80.5" transform="rotate(-90 141.7 80.5)">BAS21</text>
<text x="95.8" y="87.9" transform="rotate(-90 95.8 87.9)">2</text>
<text x="100.9" y="88.4" transform="rotate(-90 100.9 88.4)">1</text>
<text x="144.1" y="87.9" transform="rotate(-90 144.1 87.9)">2</text>
<text x="149.2" y="88.4" transform="rotate(-90 149.2 88.4)">1</text>
<text x="98.4" y="106.2" transform="rotate(-90 98.4 106.2)">3</text>
<text x="146.6" y="106.2" transform="rotate(-90 146.6 106.2)">3</text>
<text x="240.6" y="106.2" transform="rotate(-90 240.6 106.2)">3</text>
<text x="291.4" y="106.2" transform="rotate(-90 291.4 106.2)">3</text>
<text x="93.5" y="113.5" transform="rotate(-90 93.5 113.5)">BAS21</text>
<text x="106.3" y="110.9" transform="rotate(-90 106.3 110.9)">D23</text>
<text x="141.7" y="113.5" transform="rotate(-90 141.7 113.5)">BAS21</text>
<text x="154.5" y="110.9" transform="rotate(-90 154.5 110.9)">D24</text>
<text x="235.7" y="113.5" transform="rotate(-90 235.7 113.5)">BAS21</text>
<text x="248.5" y="110.9" transform="rotate(-90 248.5 110.9)">D33</text>
<text x="286.5" y="113.5" transform="rotate(-90 286.5 113.5)">BAS21</text>
<text x="299.3" y="110.9" transform="rotate(-90 299.3 110.9)">D34</text>
<text x="95.8" y="120.9" transform="rotate(-90 95.8 120.9)">2</text>
<text x="100.9" y="121.5" transform="rotate(-90 100.9 121.5)">1</text>
<text x="144.1" y="120.9" transform="rotate(-90 144.1 120.9)">2</text>
<text x="149.2" y="121.5" transform="rotate(-90 149.2 121.5)">1</text>
<text x="238.1" y="120.9" transform="rotate(-90 238.1 120.9)">2</text>
<text x="243.2" y="121.5" transform="rotate(-90 243.2 121.5)">1</text>
<text x="288.9" y="120.9" transform="rotate(-90 288.9 120.9)">2</text>
<text x="294" y="121.5" transform="rotate(-90 294 121.5)">1</text>
<text x="98.4" y="139.2" transform="rotate(-90 98.4 139.2)">3</text>
<text x="106.3" y="143.9" transform="rotate(-90 106.3 143.9)">D25</text>
<text x="146.6" y="139.2" transform="rotate(-90 146.6 139.2)">3</text>
<text x="154.5" y="143.9" transform="rotate(-90 154.5 143.9)">D26</text>
<text x="240.6" y="139.2" transform="rotate(-90 240.6 139.2)">3</text>
<text x="248.5" y="143.9" transform="rotate(-90 248.5 143.9)">D35</text>
<text x="291.4" y="139.2" transform="rotate(-90 291.4 139.2)">3</text>
<text x="299.3" y="143.9" transform="rotate(-90 299.3 143.9)">D36</text>
<text x="93.5" y="146.6" transform="rotate(-90 93.5 146.6)">BAS21</text>
<text x="141.7" y="146.6" transform="rotate(-90 141.7 146.6)">BAS21</text>
<text x="235.7" y="146.6" transform="rotate(-90 235.7 146.6)">BAS21</text>
<text x="286.5" y="146.6" transform="rotate(-90 286.5 146.6)">BAS21</text>
<text x="95.8" y="153.9" transform="rotate(-90 95.8 153.9)">2</text>
<text x="100.9" y="154.5" transform="rotate(-90 100.9 154.5)">1</text>
<text x="144.1" y="153.9" transform="rotate(-90 144.1 153.9)">2</text>
<text x="149.2" y="154.5" transform="rotate(-90 149.2 154.5)">1</text>
<text x="238.1" y="153.9" transform="rotate(-90 238.1 153.9)">2</text>
<text x="243.2" y="154.5" transform="rotate(-90 243.2 154.5)">1</text>
<text x="288.9" y="153.9" transform="rotate(-90 288.9 153.9)">2</text>
<text x="294" y="154.5" transform="rotate(-90 294 154.5)">1</text>
<text x="98.4" y="172.3" transform="rotate(-90 98.4 172.3)">3</text>
<text x="146.6" y="172.3" transform="rotate(-90 146.6 172.3)">3</text>
<text x="240.6" y="172.3" transform="rotate(-90 240.6 172.3)">3</text>
<text x="291.4" y="172.3" transform="rotate(-90 291.4 172.3)">3</text>
<text x="93.5" y="179.6" transform="rotate(-90 93.5 179.6)">BAS21</text>
<text x="106.3" y="176.9" transform="rotate(-90 106.3 176.9)">D27</text>
<text x="141.7" y="179.6" transform="rotate(-90 141.7 179.6)">BAS21</text>
<text x="154.5" y="176.9" transform="rotate(-90 154.5 176.9)">D28</text>
<text x="235.7" y="179.6" transform="rotate(-90 235.7 179.6)">BAS21</text>
<text x="248.5" y="176.9" transform="rotate(-90 248.5 176.9)">D37</text>
<text x="286.5" y="179.6" transform="rotate(-90 286.5 179.6)">BAS21</text>
<text x="299.3" y="176.9" transform="rotate(-90 299.3 176.9)">D38</text>
<text x="95.8" y="186.9" transform="rotate(-90 95.8 186.9)">2</text>
<text x="100.9" y="187.5" transform="rotate(-90 100.9 187.5)">1</text>
<text x="144.1" y="186.9" transform="rotate(-90 144.1 186.9)">2</text>
<text x="149.2" y="187.5" transform="rotate(-90 149.2 187.5)">1</text>
<text x="238.1" y="186.9" transform="rotate(-90 238.1 186.9)">2</text>
<text x="243.2" y="187.5" transform="rotate(-90 243.2 187.5)">1</text>
<text x="288.9" y="186.9" transform="rotate(-90 288.9 186.9)">2</text>
<text x="294" y="187.5" transform="rotate(-90 294 187.5)">1</text>
<text x="280.4" y="208.3">COMPANY:</text>
<text x="280.4" y="221">TITLE:</text>
<text x="216.9" y="229.9">DRAWN:</text>
<text x="255" y="229.9">DATED:</text>
<text x="216.9" y="240">CHECKED:</text>
<text x="255" y="240">DATED:</text>
<text x="290.8" y="241.3">CODE:</text>
<text x="315" y="241.3">SIZE:</text>
<text x="351.8" y="241.3">DRAWING NO:</text>
<text x="396.2" y="241.3">REV:</text>
<text x="216.9" y="250.2">QUALITY CONTROL:</text>
<text x="255" y="250.2">DATED:</text>
<text x="216.9" y="260.3">RELEASED:</text>
<text x="255" y="260.3">DATED:</text>
</g>
</svg>
